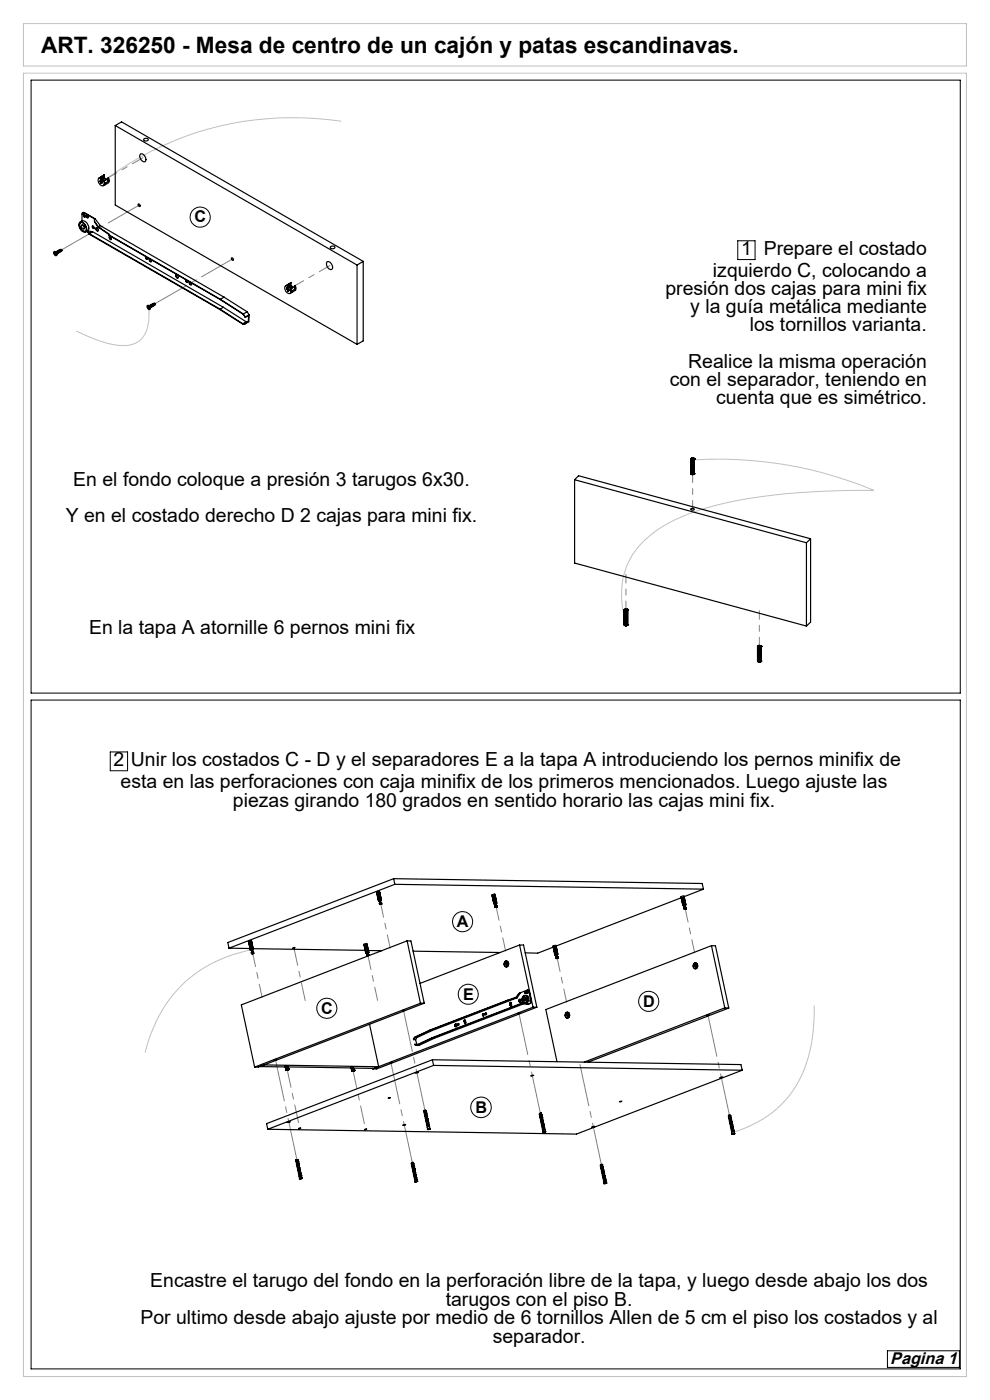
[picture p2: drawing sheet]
<svg xmlns="http://www.w3.org/2000/svg" width="210mm" height="297mm" viewBox="0 0 210 297" stroke-linecap="round" stroke-linejoin="round" font-family="sans-serif">
<path d="M5 15.5h200v276.5h-200zM5 5h200v9h-200zM72.4 25.7a66.7 66.7 0 0 0-49.9 12.3M31.5 64.8a10 10 0 0 1-1.1 6.7 5.5 5.5 0 0 1-5.6 1.7l-2.2-.4-2.4-.8-4.1-1.8M146.9 97.6a85.1 85.1 0 0 1 38.4 6.4 133.9 133.9 0 0 0-33.6 3.2 33.5 33.5 0 0 0-14.9 7.3 15.8 15.8 0 0 0-4.6 15l.7 3.2M53.7 201.4a27.5 27.5 0 0 0-20.6 15.4l-1.1 2.4-1.2 4.1M172.7 213.3a31.4 31.4 0 0 1-3.8 17 22.7 22.7 0 0 1-13.4 9.9" fill="none" stroke="#c0c0c0" stroke-width=".21"/>
<g fill="none" stroke="#000" stroke-width=".21">
<path d="M6.6 17h197.1v130h-197.1zM156.5 51.1h3.7v4h-3.7zM6.6 148.5h197.1v141.9h-197.1zM23.4 159.5h3.7v4h-3.7zM188.2 286.6h15.3v3.5h-15.3z"/>
<circle cx="42.5" cy="46.1" r="2.14"/>
<circle cx="98.1" cy="195.5" r="2.13"/>
<circle cx="69.3" cy="213.9" r="2.13"/>
<circle cx="99.3" cy="210.9" r="2.11"/>
<circle cx="137.6" cy="212.4" r="2.14"/>
<circle cx="102" cy="234.9" r="2.17"/>
</g>
<path d="M13.1 53l16.4-9.5M32.9 64.4l16.4-9.5" fill="none" stroke="#808080" stroke-width=".21" stroke-dasharray="15.2 1.3 1.3 1.3" stroke-dashoffset="7.7"/>
<path d="M22.5 37.9l7.8-4.4M62.2 60.8l7.8-4.5" fill="none" stroke="#808080" stroke-width=".21" stroke-dasharray="15.2 1.3 1.3 1.3" stroke-dashoffset="12.7"/>
<path d="M146.9 100.5v7.5M132.8 129.4v-7.5M161.1 137v-7.5" fill="none" stroke="#808080" stroke-width=".21" stroke-dasharray="15.2 1.3 1.3 1.3" stroke-dashoffset="13.4"/>
<path d="M55.6 211.6l-2-9.3M80.1 212.2l-2-9.3M82.8 201.1l-2-9.3M107.3 201.8l-2-9.4M120.2 212.6l-2-9.3M147.4 202.2l-2-9.4" fill="none" stroke="#808080" stroke-width=".21" stroke-dasharray="15.2 1.3 1.3 1.3" stroke-dashoffset="12.4"/>
<path d="M64.7 212.3l-2.4-11.2M60.9 226.9l2.4 11.2M74.9 227.2l2.4 11.2" fill="none" stroke="#808080" stroke-width=".21" stroke-dasharray="15.2 1.3 1.3 1.3" stroke-dashoffset="11.4"/>
<path d="M90.1 235.5l-4.5-21.2M114.6 236.2l-4.5-21.2M154.7 236.6l-4.5-21.2M63 246l-4.6-21.2M87.5 246.6l-4.6-21.2M127.6 247l-4.6-21.2" fill="none" stroke="#808080" stroke-width=".21" stroke-dasharray="15.2 1.3 1.3 1.3" stroke-dashoffset="6.3"/>
<g fill="none" stroke="#000" stroke-width=".25">
<path d="M20.9 37.8a.94 .94 0 0 1 1.2 1 .49 .49 0 0 1-.3 .6 .49 .49 0 0 1-.6-.2 1.35 1.35 0 0 1-.3-1.4zM21 37.8a.99 .99 0 0 1 1.2 1.1l.8-.5M21.2 38.5l.2 .1M21.2 37.7l.2-.2v.2M21.3 38.4h.1M21.3 38.4l.2 .2M21.3 38.4l-.1 .1M21.3 38.1l.3 .1M21.3 38.1h.1M21.4 38.4v-.1l.3 .5-.2-.1M21.4 38.6v.2M21.4 38.4h-.2v.1"/>
<path d="M21.4 37.8l.2 .5-.3-.2zM21.5 37.9l-.2 .2M21.5 38.3l-.1 .1M21.5 38.6v.2M21.5 38.8h.1M21.5 38.6h-.1M21.5 38.8h-.1M21.5 38.7v.2l-.1-.1M21.5 38.7h.2M21.6 37.4l-.3 .2M21.6 37.4h.1M21.6 37.4v.4"/>
<path d="M22 37.2l-.3 .3 .1 .4M22 37.8l.4 .2M22 37.2v.6M22.1 39.2l.4-.3-.6 .5M22.1 37.1l-.2 .1M22.1 37.1l-.1 .1M22.1 37.7l-.1 .1M22.1 37.7l.8 .5M22.1 37.1v.6M22.4 38v.2h-.4M22.4 38v.2M22.9 37.8l.1 .6"/>
<path d="M22.9 37.8l.1-.1 .1 .2v.7l-.8 .6M22.9 37.8v.5l.1 .1M24.4 26.6l1.4-.7 51.2 29.6M24.4 26.6l51.3 29.6M24.4 26.6v16.9l51.3 29.6M29.8 32.7a1.08 1.08 0 0 1 .9 1.6 1.13 1.13 0 0 1-.9-1.6zM30.6 29.4a.46 .46 0 0 1 .5-.1 .46 .46 0 0 1 .3 .5 .49 .49 0 0 1-.5 .1 .49 .49 0 0 1-.4-.4zM11.5 53.4a.5 .5 0 0 1 .5 .3 .5 .5 0 0 1-.1 .6 .65 .65 0 0 1-.4-.9zM11.5 53.7h.2M11.5 53.7l.2 .1M11.6 53.7h.1M11.6 53.7l.4 .2"/>
<path d="M11.6 53.7h-.1M11.7 53.7v-.2l.1 .6-.1-.1M11.7 53.8v.2M11.7 53.4l.4 .4M11.8 53.9l.2 .1zM11.8 53.7h-.1M11.8 53.8h-.1M11.8 54h-.1M11.9 53.4a.25 .25 0 0 1 .3 .1 .25 .25 0 0 1-.1 .3M12 53.4a.24 .24 0 0 1 .3 0 .24 .24 0 0 1 0 .3l-.2-.3M12 53.6l.1 .1M12.1 53.5l.1 .2"/>
<path d="M12.1 53.7h.1M12.1 53.8v.2M12.2 53.4l.2 .1M12.3 53.3l.2 .3a.23 .23 0 0 0 0-.3 .23 .23 0 0 0-.4 0M12.4 53.3l.2 .1M12.5 53.2l.2 .3a.23 .23 0 0 0-.1-.3 .23 .23 0 0 0-.3 0M12.6 53.2l.1 .1M12.7 53.1l.1 .3a.23 .23 0 0 0 0-.3 .23 .23 0 0 0-.3 0M12.8 53.1l.2 .1-.1 .1M12.8 53l.1 .2 .2 .1a.25 .25 0 0 0-.1-.3 .25 .25 0 0 0-.3 0M12.9 52.9l.2 .2M13.1 53.1v.1"/>
<path d="M17 47.1a1.39 1.39 0 0 1 1.2 2.1 1.39 1.39 0 0 1-1.2-2.1zM17 47.3a1.18 1.18 0 0 1 1.3 1.5 .59 .59 0 0 1-.6 .4 .59 .59 0 0 1-.5-.5 1.19 1.19 0 0 1-.2-1.4zM17 47.1a1.21 1.21 0 0 1 1.2 0 1.21 1.21 0 0 1 .6 1.1v.6l-.6 .4M17.1 47.2a1.27 1.27 0 0 0 1 1.9M17.3 47.8a.41 .41 0 0 1 .5 .2 .41 .41 0 0 1-.2 .6l-.3-.4zM17.4 47.8a.43 .43 0 0 1 .5 .2 .43 .43 0 0 1-.1 .5M17.5 45.1h.4M17.7 45.5v-.1a.34 .34 0 0 1 .3 .3 .34 .34 0 0 1-.1 .4l-.2-.3M17.7 45.5v.3M17.8 45.7l.2 .3M17.8 45.5h-.1M17.8 45.7l-.1 .1"/>
<path d="M17.8 45.5v.2M17.8 45.4v.1M17.9 45.2a.28 .28 0 0 0-.4-.1 .28 .28 0 0 0-.1 .3v1.5M17.9 45.2l2.1 1.2M17.9 45.1v.1M17.9 45.1l2.2 1.3M18.3 45.7a.27 .27 0 0 1 .4 .2 .27 .27 0 0 1-.2 .3zM18.4 45.7v.3l.3 .2M18.4 49.1h.1M18.5 49.1l.4 .6M18.5 49l1 .1M18.5 49v.1"/>
<path d="M18.5 49l.4 .5M18.9 49.5v.1M18.9 49.7l27.8 16 4.8 3.1 .5-.1M18.9 49.6v.1M18.9 49.6l27.8 16M19.5 49.1h.1M19.5 49.1l-.6 .4M19.6 47.9a.28 .28 0 0 1 .4 .2 .28 .28 0 0 1-.2 .4l-.2-.2zM19.6 49.1l27.8 16.1M19.6 49.1l-.7 .5M19.7 47.9l-.1 .3 .4 .3M20 46.4v.1"/>
<path d="M20 46.5h.1M20 46.9l.8 1.2M20 46.5v.6l.8 1.1 2.2 1.5M20.1 46.4h.1M20.1 46.4h-.1M20.2 46.4l-.2 .1M20.2 46.4l1.1 1.5M20.4 48.4a.35 .35 0 0 1 .4 .2 .35 .35 0 0 1-.2 .4l-.2-.2zM20.4 48.3a.49 .49 0 0 0 .4 .7M20.8 48.1l2.2 1.5M21.3 47.9l-.5 .2M21.3 47.9l26.2 15.1"/>
<path d="M23 49.6l.3 .3M23 49.6v.1M23 49.7l.3 .4M23.2 49.9v.5M23.2 49.9h.1M23.3 50.4l.3 .4M23.3 50.4h-.1M23.3 50v.4M23.3 49.9l23.4 13.6M23.3 50.1l23.4 13.5 4.9 3.1 .4 .6M23.3 49.9v.2M23.6 50.2l-.1 .7-.3-.5"/>
<path d="M29.4 43.2a.33 .33 0 0 1 .3 .2 .33 .33 0 0 1-.1 .4l-.2-.2zM31 54.5a.28 .28 0 0 0-.1 .4 .28 .28 0 0 0 .4 0l-.1-.3M31 54.5v.3l.3 .2M31.7 54.9a.37 .37 0 0 0 0 .5 .37 .37 0 0 0 .4 .1v-.4M31.7 54.9l.2 .6h.2M37.3 58.1v.5M37.4 58.6l.3 .4M37.4 58.6h-.1M37.4 58.2v.4M37.8 58.4l-.1 .6-.3-.2-.1-.2M39.7 59.5l.1 .4a.32 .32 0 0 1-.4-.2 .32 .32 0 0 1 0-.3l.4 .5M49.1 54.7a.28 .28 0 0 1 .4 .2 .28 .28 0 0 1-.2 .3l-.2-.1z"/>
<path d="M61.7 60l-.2 .1M61.7 60l-.1 .1M61.7 60v.6M69.3 55.6a.99 .99 0 0 1 1.3 1.3 .6 .6 0 0 1-.7 .3 .6 .6 0 0 1-.5-.6l-.1-.5zM70.2 52.3a.56 .56 0 0 1 .8 .3 .53 .53 0 0 1-.5 .2 .53 .53 0 0 1-.4-.4zM75.7 56.2v16.9M77 55.5l-1.3 .7M77 55.5v16.8l-1.3 .8M31.2 64.8a.49 .49 0 0 1 .6 .3 .49 .49 0 0 1-.1 .6 .76 .76 0 0 1-.5-.9zM31.3 65.2l.5 .1M31.3 65.2h.2M31.4 65.1h.1"/>
<path d="M31.4 65.1l-.1 .1M31.5 65.2v.2M31.5 64.8l.4 .4M31.6 65.1l-.1-.2v.5M31.6 65.3l.1-.1 .1 .2zM31.6 65.2h-.1M31.6 65.4h-.1M31.6 64.9l.4 .1v.2h-.1M31.8 64.8a.24 .24 0 0 1 .3 0 .24 .24 0 0 1 0 .4l-.2-.4M31.8 65l.1 .2M31.9 64.9h.1v.2M31.9 65.2h.1"/>
<path d="M31.9 65.2v.2M32 64.8h.2v.2M32.1 64.7l.2 .3a.24 .24 0 0 0 0-.3 .24 .24 0 0 0-.3 .1M32.2 64.7h.2l-.1 .2M32.3 64.6l.2 .3a.24 .24 0 0 0 0-.3 .24 .24 0 0 0-.4 .1M32.4 64.6h.2l-.1 .2M32.5 64.5l.2 .3a.24 .24 0 0 0-.1-.3 .24 .24 0 0 0-.3 .1M32.6 64.5l.2 .1-.1 .1M32.6 64.4l.1 .3 .2-.1a.23 .23 0 0 0-.1-.2 .23 .23 0 0 0-.3 0M32.7 64.4h.2v.2M40.6 60v.4a.38 .38 0 0 1-.4-.2 .38 .38 0 0 1 0-.4l.1 .5 .3 .1M46.7 65.6l4.8 3.1"/>
<path d="M46.7 63.5l4.9 3.1M47.4 65.2l4.8 3.1M47.4 65.2l-.7 .4M47.5 63l-.8 .5M47.5 63l4.9 3.1M51.6 66.6l.4 .6M52 68.6v.1M52 68.6l-.5 .1M52 67.2v.1M52 67.3l.7-.3v1.2M52.2 68.3l-.7 .4M52.4 66.1l-.8 .5"/>
<path d="M52.4 66.1l.4 .7M52.7 68.2l-.5 .1M52.7 68.2l-.7 .4M52.8 66.8l-.8 .4M52.8 66.8v1.5l-.8 .4M60.5 60.7a.9 .9 0 0 1 1.2 1 .47 .47 0 0 1-.3 .6 .47 .47 0 0 1-.6-.3 1.16 1.16 0 0 1-.3-1.3zM60.6 60.6a.99 .99 0 0 1 1.2 1.2l.9-.5M60.8 60.5l.2-.1v.2M60.8 61.4l.2 .1M60.9 61.3h.1M60.9 61.3l.2 .1M60.9 61.3l-.1 .1"/>
<path d="M61 60.9l.2 .2M61 60.9l-.1 .1M61 61.3v-.2l.3 .6-.2-.1M61 61.5v.2M61 61.3l-.2-.1v.2M61.1 60.7l-.2 .3M61.1 60.7l.1 .4-.3-.1M61.1 60.7l-.1 .2M61.1 61.2l-.1 .1M61.1 61.4v.2M61.1 61.6v.1M61.1 61.6l-.1 .1"/>
<path d="M61.1 61.4l-.1 .1M61.1 61.6v.2l-.1-.1M61.1 61.6h.2M61.2 60.3l-.2 .1M61.2 60.3h.1M61.2 60.3v.4M61.6 60.1l-.2 .1-.1 .6M61.6 61.1h.1M61.6 60.7l.4 .2M61.6 60.1v.6M61.7 62.1l.2-.1 .2-.3-.6 .6M61.7 60.6l-.1 .1"/>
<path d="M61.7 60.6l.8 .4M62 60.9l.1 .2h-.5M62 60.9v.2M62.5 60.7l.2 .6M62.5 60.7l.1-.1 .2 .9-.9 .6M62.5 60.7v.5l.2 .1M146.5 97.4h.1M146.5 97.3v.1M146.5 97.3h.1M146.5 97.3l.1 3.2M146.6 97.4h.1M146.6 97.3h.1"/>
<path d="M146.6 97.5h.1M146.6 97.4v.1M146.6 97.3v3.3M146.6 97.5h.6M146.6 97.5l.1 3.1M146.7 97.2a.24 .24 0 0 1 .3-.1 .24 .24 0 0 1 .1 .3 .24 .24 0 0 1-.3 .1 .24 .24 0 0 1-.1-.3zM146.7 97.5h.1M146.7 97.2l-.1 .1M146.7 97.3h-.1M146.7 97.5v3.1M146.7 97.5h-.1M146.7 97.2h.1"/>
<path d="M146.8 97.5v3.1M146.8 97.5h.1M146.9 97.5v3.1M146.9 97.5h.1M146.9 97.5l-.1 .1M146.9 97.5l.1 .1M147 97.5v3.1M147 97.5l-.1 3.1M147 97.5h.1M147.1 97.2h.1M147.1 97.5h.1M147.1 97.2l.1 .1"/>
<path d="M147.1 97.5v3.1M147.2 97.5h-.1M147.2 97.3h.1M147.2 97.5l-.1 3.1M147.2 97.5h.1M147.2 97.4h.1M147.2 97.4v3.2M147.2 97.3v.1M147.2 97.3v3.3M147.3 97.4h-.1M121.9 101.8v17.6l49.2 13.4M121.9 101.8l49.2 13.3"/>
<path d="M121.9 101.8l.8-.9 49.2 13.4M146.5 100.5h.1M146.6 100.6h.1M146.6 107.9a.35 .35 0 0 1 .4-.1 .35 .35 0 0 1 .2 .3 .32 .32 0 0 1-.4 .2 .32 .32 0 0 1-.2-.4zM146.7 100.6h.1M146.7 100.6h.4M146.8 100.6h.1M146.9 100.6h.1M147 100.6h.1M147.1 100.6h.1M147.2 100.6h.1M147.2 100.6h-.1"/>
<path d="M147.3 100.5h.1M171.1 115.1v17.7M171.9 114.3v17.7l-.8 .8M171.9 114.3l-.8 .8M132.4 129.4v.1M132.4 129.4h.1M132.4 132.6h.1M132.4 129.5h.1M132.4 129.3l.1 3.3M132.4 129.5v3M132.5 129.5h.1M132.5 129.3l-.1 .1"/>
<path d="M132.5 129.3h.1M132.5 132.6h.1M132.5 129.5l.1 .1M132.5 129.5v3.1M132.5 129.3a.24 .24 0 0 1 .3-.1 .24 .24 0 0 1 .1 .3h-.3zM132.5 129.5v3.2M132.5 132.7h.1M132.5 129.6l.1 3.1M132.6 132.7h.1M132.6 129.6h.1M132.6 129.6v3.1M132.6 129.6h.3"/>
<path d="M132.7 129.6v3.1M132.7 129.6h.1M132.7 132.7h.1M132.8 129.6v3.1M132.8 129.6h.1M132.8 132.7h.1M132.9 129.6h.1M132.9 132.7h.1M132.9 129.6v3.1h-.3M132.9 129.3h.1M132.9 132.7h-.3M132.9 129.6v3.1"/>
<path d="M133 129.6h.1M133 132.7h.1M133 129.3l.1 .1zM133 129.5h.1M133 129.3h.1M133 129.5v3.2M133 129.5v.1M133.1 129.4h.1M133.1 129.5h.1M133.1 129.3l-.1 3.3 .1-3.1M133.1 129.5l-.2 .1M133.1 132.5h.1"/>
<path d="M133.1 129.4v3.2M160.7 137.1h.1M160.7 137.2h.1M160.7 137.1v.1M160.7 137.1l.1 3.2M160.8 137.2h.1M160.8 137l-.1 .1M160.8 137a.24 .24 0 0 1 .3-.1 .24 .24 0 0 1 .1 .3h-.3zM160.8 137.2v.1M160.8 137h.1M160.8 137l-.1 3.3M160.8 137.2v3.1"/>
<path d="M160.8 137.3h.1M160.9 136.9h.1M160.9 137.3h.1M160.9 137.3v3.1M160.9 137.3h.3M161 137.3v3.1M161 137.3h.1M161.1 137.3h.1M161.1 137.3v3.1M161.2 137.3h.1M161.2 137.3h-.1M161.2 137.3v3.1"/>
<path d="M161.2 136.9h.1M161.3 137.3h.1M161.3 137.2h.1M161.3 137h.1M161.3 137.2l-.1 3.2M161.3 137.2v.1M161.3 137v3.3M161.3 137.2v3.2M161.4 137.1h.1M161.4 137.2h.1M161.4 137.2l-.2 .1M161.4 137v.1"/>
<path d="M161.4 137.2h-.1M161.4 137.1v3.2M160.7 140.2h.1M160.7 140.3h.1M160.8 140.3h.1M160.8 140.3v.1M160.8 140.3l.1 .1M160.8 140.4h.1M160.9 140.4h.1M160.9 140.4h.3M161 140.4h.1M161.1 140.4h.1"/>
<path d="M161.2 140.4h.1M161.3 140.4h.1M161.3 140.4h-.4M161.3 140.3h.1M161.4 140.2h.1M52.8 200h.1M52.8 200l.3 1.3M53 199.9l-.2 .1M53 199.9l.3 1.3-.2 .1-.3-1.3M53.2 199.8h.1M53.2 199.8l.3 1.4h.2M53.3 199.8l.3 1.4"/>
<path d="M79.9 189.5h.1M80 189.5l.3 1.3M80.2 189.4l-.3 .1M80.2 189.4l.3 1.3-.2 .1-.4-1.3M80.2 189.4l-.2 .1M80.3 191.1h.1M80.3 189.4h.2M80.3 189.4l.3 1.3h.3M80.4 189.4h.1M80.5 191.1h.2l.1 .3M80.5 191.6v.2M80.5 191.1v.4"/>
<path d="M80.5 189.4l.3 1.3M80.5 191.8h.3M80.5 191.5v.1M80.6 191.5h.3M80.6 191.8h.3zM80.7 191.8h.1M80.7 191.8h-.1h.3M80.8 191.8h.1M80.8 191.8h.1h-.2M80.9 190.9l-.1 .2h-.4M80.9 190.9l-.4-1.8h-.5l-.1 .1 .4 1.9M80.9 190.9l-.6 .2"/>
<path d="M80.9 191.5l-.4 .1M80.9 191.5l.1 .2M81 191.7l-.2 .1M81 191.7l-.5 .1M83.5 186.4l65.4 1 .3 1.2M83.5 186.4l.2 1.2M83.5 186.4l-35.2 13.6 .3 1.2M83.7 187.6l65.5 1M83.7 187.6l-35.1 13.6M86.4 199.6l-35.2 13.6 2.8 13.2M86.4 199.6l2.8 13.2M86.4 199.6h.8l2.8 13.2"/>
<path d="M104.4 190.1h.1M104.5 190.1l.3 1.3M104.7 190l-.3 .1M104.7 190l.3 1.4-.3 .1-.3-1.4M104.7 190l-.2 .1M104.7 191.7l.3 .1M104.8 190h.2M104.8 190l.3 1.3h.2M105 191.7h.2l.1 .3M105 192.3v.1M105 191.7l.1 .4M105 192.4l.3 .1"/>
<path d="M105 190l.3 1.3M105.1 192.5l.3-.1zM105.2 192.5h.1M105.2 192.4h.1M105.2 192.4l-.1 .1 .2-.1M105.3 192.4h.1M105.3 192.4l-.1 .1M105.4 191.6l-.2 .1h.1h-.5l.2 .1M105.4 191.6l-.4-1.9h-.4l-.2 .2 .3 1.8M105.4 191.6l-.7 .1M105.4 192.2l-.3-.1-.1 .2M105.4 192.3l-.4 .1"/>
<path d="M105.4 192.3h.1M105.4 192.3l-.1 .2M105.4 192.2l-.4 .1M105.4 192.2v.1M144.5 190.5l-26.5 10.2M144.5 190.5l.3-.1 .3 1.4-.3 .1zM144.5 190.5h.1M144.6 190.5l.3 1.3M144.8 190.4l-.2 .1M144.9 192.1l.2 .1M144.9 190.4h.2M144.9 190.4l.3 1.3h.3l-.4-1.3"/>
<path d="M145 192.6l.1 .2M145.1 192.1l.2-.1 .1 .4M145.1 192.1v.4M145.1 190.4l.2 1.3M145.1 190.4h.1M145.1 192.5l-.1 .1M145.2 192.5h.3M145.2 192.8h.3zM145.2 192.8h.1M145.3 192.8h.2M145.3 192.8h.1M145.4 192.8h.1"/>
<path d="M145.4 192.8h-.1M145.5 191.9l-.2 .2 .1-.1-.4 .1 .1 .1M145.5 191.9l-.4-1.8h-.4l-.3 .1 .5 1.9M145.5 191.9l-.6 .2M145.5 192.5l-.5 .1M145.5 192.5l.1 .2M145.6 192.7l-.3 .2-.2-.1M145.6 192.7l-.5 .1M149.2 188.6l-4.1 1.6M48.6 201.2h4.4M53.3 202.1v.1M53.4 202l-.1 .1"/>
<path d="M53.4 202h.4M53.4 202.3l.4-.1zM53.5 202.3l.2-.1-.1 .1M53.5 202.3h.1M53.6 202.3h.1M53.6 202.3h-.1M53.6 201.9v-.4h-.3l.1 .5M53.6 202.2v.1M53.7 202.3h.1M53.7 202.2l-.2 .1M53.7 201.4l-.1 .2 .1-.1h-.6M53.7 201.4l-.4-1.8h-.3l-.3 .1 .4 1.8"/>
<path d="M53.7 201.4l-.6 .1M53.7 201.3l23.8 .3M53.8 202.1l-.2 .2-.3-.1M53.8 202.1l-.5 .1M53.8 202l-.5 .1M53.8 202v.1M62.1 201.1l.5-.1zM77.3 200.6l.2-.1 .3 1.4h-.3M77.3 200.6l.3 1.3M77.5 200.5l-.2 .1M77.7 200.4h.2M77.7 200.4l.3 1.4h.2l-.3-1.4"/>
<path d="M77.7 200.5h.1M77.8 202.7v.2M77.8 202.9h.1M77.8 200.5l.3 1.3M77.9 200.4l-.1 .1M78.1 202.5l.2 .1M78.1 202.5l-.3 .2M78.1 202.5l-.2-.4-.1 .1 .1 .4M78.1 201.6l2.9 .1M78.2 202l-.1 .2v-.1l-.5 .1M78.2 202.7l-.4 .2M78.2 202l-.4-1.8h-.5l-.1 .1 .4 1.9"/>
<path d="M78.2 202l-.6 .2M78.3 202.6l-.5 .1M78.3 202.6v.1M78.4 217.3l1.9 9M85.4 214.3h.4zM87.6 201.8l18.5 .3M89.2 212.8h.8M89.2 212.8l-35.2 13.6M90 212.8l-35.2 13.6h-.8M91.2 218.6h.5M91.2 218.6l-3.3 1.5M91.7 218.6l-3.3 1.5"/>
<path d="M96.5 217.6h.1M96.6 217.6h.1M96.7 217.6h-.1M96.7 217.6l.1 .1M96.7 217.5l-.2 .1M96.7 217.5h.1M96.7 217.5l-.1 .1M96.7 217.5v-.2v.2M96.8 217.4v.3M96.8 217.4l-.1 .1M97.3 217.1v.4M98.4 216.6a.17 .17 0 0 1 .1-.2 .17 .17 0 0 1 .2 .1l.1 .6-.1 .1-.2-.2"/>
<path d="M98.4 216.6l.1 .4M98.4 216.6h.1M98.5 216.6l.1 .4M98.5 217h.1M98.6 217l.1 .2M98.6 216.4l-.1 .2M102.6 215a.26 .26 0 0 0-.2 .3 .26 .26 0 0 0 .2 .2M103.1 214.9l-.2 .1 .2 .3M107.1 204a.58 .58 0 0 1 .8 .3 .58 .58 0 0 1-.4 .8 .61 .61 0 0 1-.6-.4 .61 .61 0 0 1 .2-.7zM107.1 204a.59 .59 0 0 1 .8 .4 .59 .59 0 0 1-.4 .7 .65 .65 0 0 1-.6-.4 .65 .65 0 0 1 .2-.7zM107.2 204.5v.1h.2M107.2 204.5h.1"/>
<path d="M107.3 212.3v.1M107.3 212.3l-16.1 6.2-3.3 1.6-.2 .5M107.3 203.9l.2 .2-.3 .1zM107.3 204.5v.1M107.3 212.4l-16.1 6.2M107.3 204v.2M107.4 204.5h-.2M107.4 204.5h.1M107.4 204.3v.2M107.4 204.6l.1 .1M107.4 204.5h-.1M107.5 204.4l-.1-.1v.2"/>
<path d="M107.6 204.4l-.2 .3v-.1M107.6 204.4h-.1M107.7 212.2v.1M107.7 212.3l-.4 .1M107.7 212.2l-.4 .1M108.1 212.9a.17 .17 0 0 1 .1-.2 .17 .17 0 0 1 .2 .1l.1 .6-.1 .1-.2-.2M108.1 212.9l.1 .4M108.1 212.9h.1M108.2 212.9l.1 .4M108.2 213.3h.1M108.3 213.3l.1 .2M108.3 212.7l-.1 .2"/>
<path d="M109.5 211.6l.2 .1M109.5 211.6l-1.8 .7M109.7 211.7l-18 6.9M109.8 215l.5-.1zM110 210.9l-.5 .7-1.8 .6M110 210.9h.1M110 210.9l-.5 .7M110.1 212.3h.1M110.1 212.3l.3-.1-.1 .1M110.2 212.4h.1M110.2 212.3v.1M110.2 212.1l.2 .1"/>
<path d="M110.2 212.1l.1 .2M110.2 212.1h.1M110.2 200.5l2.9 13.2M110.2 200.5h.9l2.8 13.2M110.2 200.5l-21.1 8.1M110.2 210.6h.1M110.2 210.6l-.2 .3M110.2 210.6l.1 .1M110.2 212.3l.1 .2v-.2M110.2 212.3h.1M110.3 210.6h.1M110.3 210.6v.1"/>
<path d="M110.3 212.3h-.1M110.3 210.7l-.6 1M110.3 210.7l-.3 .2M110.7 212.9l1.2 .1M110.7 212.8h.1M110.7 212.8v.1M110.7 212.9h.1M110.7 212.9l-19.1 7.4M110.7 212.8l-19.1 7.4-3.2 1.5-.4-.2M110.7 211.9v.3l.1 .1-.1-.4M110.7 212.8l1.2 .1M111 211.3a.72 .72 0 0 1 .9 .3 .72 .72 0 0 1-.2 .9 .67 .67 0 0 1-.9-.1 .67 .67 0 0 1 0-.8z"/>
<path d="M111.1 211.3a.64 .64 0 0 1 .8 .6 .64 .64 0 0 1-.8 .7 .82 .82 0 0 1 0-1.3zM111.1 212.9l-19 7.4M111.3 210.6l.2 .1M111.4 211.2a.78 .78 0 0 1 .8 .8 .78 .78 0 0 1-.9 .7M111.4 211.2a.75 .75 0 0 0-.5 .7 .75 .75 0 0 0 .5 .8M111.4 211.7a.29 .29 0 0 1 .2 .3 .29 .29 0 0 1-.3 .2M111.5 210.4l-.2 .2M111.8 210.5l.1-.2 .1 .2-.1 .2-.1-.1M111.8 210.5v.1M111.8 210.5h.1M111.8 210.6h.1M111.8 210.6l.1 .1"/>
<path d="M111.9 210.3l-.1 .2M111.9 212.9l.1 .1M111.9 212.9h.1M111.9 213h.1M111.9 210h.1M112 210l.3 .3M112 213h.1M112.2 210.3l-.1-.2-.3-.1-1.5 .6M112.2 210.3l.4 2M112.2 210.3h.1M112.3 210.3l.4 2M112.4 212.9l-.4 .1"/>
<path d="M112.4 212.9h.1M112.5 212.9l-.5 .1M112.5 212.3v.2M112.5 212.3h.1M112.6 212.3l-.1 .2M112.6 212.4l-.2 .5M112.6 212.4l.1 .1-.2 .4M112.6 212.4l-.1 .1M112.6 212.3h-.1M112.6 212.3h.1M112.7 212.3h-.1M113.1 213.7h.8"/>
<path d="M113.1 213.7l-34 13.1M113.9 213.7l-34 13.1h-.8M117.3 200.9l-3.2 1.3-2.7-.1M117.4 201l.3 1.3M117.6 200.9l-.2 .1M117.6 200.9l.3 1.3-.2 .1M117.7 202.6h.2M117.8 200.8h.2l.3 1.4h-.2zM117.8 200.9h.1M117.9 203.1v.2M117.9 203.3h.3M117.9 202.6v.5"/>
<path d="M117.9 202.6l.2-.1 .1 .4M117.9 200.9l.3 1.3M118 202.9l.4 .1M118 203.3l.3-.1zM118 200.8l-.1 .1M118.1 203.3h.1M118.1 203.3h.2M118.1 203.3h-.1h.3M118.2 203.3h-.1M118.2 203.3h.1M118.3 203.2l-.1 .1M118.3 203.3h.1"/>
<path d="M118.3 202.4l-.2 .2 .2-.1-.4 .1M118.3 202.4l-.4-1.8h-.3l-.3 .1 .4 1.9M118.3 202.4l-.6 .2M118.4 203l-.5 .1M118.4 203v.2M118.4 203.2l-.2 .1M118.4 203.2l-.5 .1M120 214.9a.52 .52 0 0 1 .7 0 .52 .52 0 0 1 .1 .7 .49 .49 0 0 1-.7 .3 .49 .49 0 0 1-.2-.7zM120.2 215.4h.1M120.2 214.8l.2 .2-.2 .1zM120.2 215.4l.1 .1M120.3 215.2v.1"/>
<path d="M120.3 215.2l.1 .1M120.3 214.8l-.1 .2M120.3 215.3l-.1 .1M120.3 215.3h.1M120.3 215.4l.1 .2M120.3 215.4h.1M120.4 215.3h.1M120.4 215.5v.1M120.5 215.2l-.1 .4M120.5 215.2l-.1 .1M147.2 204.4a.55 .55 0 0 1 .8 .5 .55 .55 0 0 1-.7 .5 .71 .71 0 0 1-.1-1zM147.3 204.9l.2 .1"/>
<path d="M147.3 204.9h.1M147.4 204.3l.1 .2-.1 .1zM147.4 204.9v.1M147.4 204.7l.1 .2M147.4 204.7h.1M147.4 204.4v.2M147.5 204.9h-.2M147.5 204.9h.1M147.5 205l.1 .1M147.5 204.9h-.1M147.7 204.8h-.2l.2-.1-.1 .4M149.9 215.4l.5-.1z"/>
<path d="M150.9 200.6l-35.1 13.6 2.3 11M150.9 200.6l2.8 13.2M150.9 200.6l.9 .1 2.8 13.2M153.7 213.8l-29.8 11.5M153.7 213.8l.9 .1M154.6 213.9l-29.8 11.4M58.2 224.9l.5-.1zM60.5 226.2l.5-.1 .1 .8M60.5 226.2l.2 .8M60.5 226.2l.2 .7M60.6 226.2l.1 .7M60.6 226.2l.2 .7"/>
<path d="M60.6 226.1l.2 .8M60.7 227h.1M60.7 226.9h.1M60.7 226.9v.1M60.7 226.1l.2 .8M60.7 227l.4-.1zM60.8 226.9h.1M60.8 226.1l.2 .8M60.8 226.9h-.1M60.9 226.9h.1M60.9 226.1l.1 .8M60.9 226.9l-.2-.8 .2 .8"/>
<path d="M60.9 226.1l.2 .8M61 226.9h.1M61 238.1l.6-.2zM61 226.3l13.5 .3M61.1 226.9h.1M61.1 226.9l-.1-.8 .1 .8M63.3 239.4l.5-.1zM74.5 226.4l.1 .8M74.5 226.4l.2 .8M74.6 226.3l.2 .8M74.6 226.4l.2 .7M74.6 227.2h.1"/>
<path d="M74.7 227.2h-.1M74.7 227.2h.1M74.7 227.2h.4zM74.7 226.3l.2 .8M74.8 227.1h.1M74.8 227.1l-.1 .1M74.8 226.3l.1 .8M74.8 227.1l-.2-.7 .1 .8M74.8 227.1l-.2 .1M74.8 226.3l.2 .8M74.8 227.1l-.2-.8 .3 .8M74.9 227.1h.1"/>
<path d="M74.9 226.3l.1 .8M74.9 226.3l.2 .8M75 227.1h.1M75 226.3l-.5 .1 .1 .8M75.1 227.1h.1M77.3 239.6l.5-.1zM79.1 226.6v.2M80.3 226.3l-24.2-.4-1 .4h5.4M80.3 226.3l-.9 .4-4.4-.1M82.3 232.9h.5zM82.7 225.5l.4-.1zM85.4 238.7l.6-.1z"/>
<path d="M87.7 220.6h.5M87.9 220.1l-.2 .5M87.9 220.1h.5M88 221.5l.4 .3M88 221.5h.4M88.1 227.6l.6-.1zM88.2 220.6l.2 .9M88.4 221.5l.1 .1M88.4 220.1l-.2 .5M89.9 235.7h.1M90 235.6l-.1 .1M90 236l.1 .1"/>
<path d="M90.1 236.3l.1 .2 .3-.2M90.2 236.6v.2M90.2 236.9l.1 .2M90.3 235.7h.2h-.2M90.3 237.2l.1 .2 .2-.2M90.3 235.7l-.3 .1M90.3 235.7l-.3 .3M90.3 235.7v-.2h-.3v.3M90.3 235.7l.1 .3M90.4 236h.1h-.1M90.4 236l-.3 .1M90.4 236l-.3 .3"/>
<path d="M90.4 237.6v.1M90.4 236l.1 .3M90.4 235.7l-.5 .2 .1 .1M90.5 236.3h.1M90.5 237.9v.2l.3-.2M90.5 236.4l-.3 .2M90.5 236.4v.2M90.5 236l-.4 .1-.1 .2h.1M90.5 236.6h.1M90.5 236.6l-.3 .2M90.5 236.7l-.3 .2M90.5 236.7l.1 .2"/>
<path d="M90.6 236.3l-.1 .1M90.6 236.3l-.5 .2-.1 .1h.2M90.6 236.9h.1M90.6 237l.2 .3M90.6 236.9l-.3 .2M90.6 236.6l-.1 .1M90.6 236.6l-.4 .2-.1 .1 .1 .1M90.7 237.3l.1 .3M90.7 236.9l-.4 .3M90.7 237.6l-.2 .1M90.7 239.6l.6-.1zM90.7 237l-.4 .1-.1 .1 .1 .1"/>
<path d="M90.7 239.5v.1M90.7 239l-.1 .1M90.7 237.7l-.2 .2M90.7 237.7l.1 .2M90.8 237.3l-.4 .3M90.8 237.9h.1M90.8 237.3l-.5 .1-.1 .2h.2M90.8 238l-.3 .2 .1 .2 .2-.2M90.8 238v.2M90.8 237.6l-.1 .1M90.8 238.2h.2M90.8 237.6l-.4 .1-.1 .2h.2"/>
<path d="M90.9 238.3l-.3 .2v.2l.3-.2M90.9 238.3v.2M90.9 239.6h.1M90.9 237.9l-.1 .1M90.9 238.5h.2M90.9 237.9l-.5 .2 .1 .2M90.9 238.6l-.2 .2v.2M90.9 238.9h.1M90.9 238.6l.1 .3M90.9 238.9h.2M91 238.2l-.1 .1M91 238.8l.1 .1"/>
<path d="M91 238.2l-.5 .2 .1 .2M91 238.9l-.3 .1M91 239.5v.1M91 239h.1M91 238.9v.1M91 239.6l.1-.1-.2 .1M91 239.6h-.1M91.1 238.5l-.2 .1M91.1 238.5l-.6 .3 .2 .1M91.1 238.9h.1M91.1 238.9h-.1M91.2 239.4l-.5 .1"/>
<path d="M91.2 239.4l-.1-.4h-.2l-.3 .1 .1 .4M91.2 239.4l.1 .1M91.6 220.3l-3.2 1.5M91.6 220.3h.5M91.7 224.8l.3 1.2M91.7 224.8l-35.1 13.6 .2 1.2M91.7 224.8l65.5 1 .2 1.2M92 226l-35.2 13.6M92 226l65.4 1M92.1 220.3l-3.2 1.5h-.5M112.6 228.2l.6-.1zM114.7 236.1l-.2 .2"/>
<path d="M114.7 236.1l-.3 .2M114.7 236.1h.1M114.8 236.2l-.3 .2v.2M114.8 236.2v.2M114.8 236.4l.2 .1h-.2M114.8 236.4l-.3 .2M114.8 236.5l-.3 .2 .1 .2 .3-.2M114.8 236.1l-.4 .3 .1 .1M114.8 236.5l.1 .2M114.8 236.1v.1M114.9 236.7l.1 .1M114.9 236.9l-.3 .1 .1 .2"/>
<path d="M114.9 236.8l.1 .3M114.9 236.5l-.4 .1v.2M115 237.1h.1l-.1 .1M115 237.1l-.3 .1M115 237.2l-.3 .1v.3M115 237.2v.2M115 236.8l-.4 .1v.2M115 236.8l-.1 .1M115 237.5l.1-.1-.4 .2 .1 .2M115 237.4h.2M115 237.4l-.2 .2M115 237.5l-.2 .2v.2l.3-.2"/>
<path d="M115 237.5l.1 .2M115.1 237.1l-.4 .1v.2M115.1 237.7h.1M115.1 237.8l-.3 .2 .1 .2M115.1 239.7l.1 .5M115.1 237.8l.1 .2M115.2 238l.1 .1M115.2 238l-.3 .2M115.2 238.1l.1 .3-.3 .1M115.2 239.6h.1M115.2 238.1l-.3 .2v.2M115.2 239.6l-.1 .1"/>
<path d="M115.2 237.7l-.1 .1M115.2 237.7l-.5 .3 .1 .1M115.3 238.3l.1 .1M115.3 238.4l.1 .3M115.3 238.4l-.3 .3v.1l.3-.1M115.3 238.1h-.1M115.3 238.1l-.5 .2 .1 .1M115.3 238.8l-.3 .1 .1 .2 .4-.1M115.3 238.8l.1 .2M115.4 238.4h-.1M115.4 238.4l-.6 .2 .2 .1M115.4 239.1l-.3 .2v.2l.3-.2"/>
<path d="M115.4 239.1v.2M115.4 238.7l-.1 .1M115.4 239.3h.2M115.4 238.7l-.5 .2 .1 .1M115.5 239.4l-.3 .2M115.5 239.4v.2M115.5 239l-.1 .1M115.5 239l-.5 .3 .1 .1M115.5 239.6h-.3M115.5 239.6h.1M115.6 239.3l-.1 .1M115.6 239.3l-.6 .3 .2 .1"/>
<path d="M115.6 239.6l-.5 .1M115.6 239.6l.1 .5M125.5 239.1l.7-.1zM131.4 233.7l.5-.1zM152.7 228.6l.6-.1zM154.6 236.6l.3-.1v.2l-.3 .1M154.6 236.6v.3M154.6 236.6v.1M154.9 236.7l.1 .3-.3 .1M154.9 236.6l.1 .1M154.9 236.7l-.3 .2 .1 .3M155 237h.1"/>
<path d="M155 237.1l.2 .2M155 237.1l-.3 .2 .1 .2 .2-.2M155 236.7h-.1M155 236.7l-.5 .2 .1 .1M155 237.4l.2 .2M155 237.4l-.2 .2v.2l.3-.2M155.1 237l-.1 .1M155.1 237l-.5 .3h.1M155.1 237.7a.22 .22 0 0 0-.2 .1 .22 .22 0 0 0 0 .3l.3-.2M155.1 237.7l.1 .2M155.2 237.3l-.2 .1M155.2 237.9h.1"/>
<path d="M155.2 237.3l-.6 .3 .2 .1M155.2 238l-.3 .2v.2l.3-.1M155.2 238v.3M155.2 237.6l-.1 .1M155.2 238.3h.2M155.2 237.6l-.5 .3 .1 .1M155.3 238.3l-.3 .2v.3l.3-.2M155.3 238.3v.3M155.3 237.9l-.1 .1M155.3 238.6h.1M155.3 237.9l-.5 .3 .1 .1M155.3 238.7l-.2 .1v.3l.3-.2"/>
<path d="M155.3 238.7l.1 .2M155.4 238.3h-.1M155.4 238.9h.1M155.4 238.3l-.6 .2 .2 .1M155.4 239l-.2 .1v.3l.2-.2M155.4 239v.2M155.4 238.6l-.1 .1M155.4 239.2h.2l-.4 .2v.3l.3-.2M155.4 238.6l-.5 .2 .1 .1M155.5 239.3v.2M155.5 238.9l-.1 .1M155.5 239.5l.1 .1"/>
<path d="M155.5 239.6l-.3 .3 .1 .1M155.5 238.9l-.5 .2 .1 .2M155.5 239.6l.1 .3M155.5 239.9h.1M155.5 239.9l.1 .1M155.6 239.9h.1M155.6 240h.1M155.6 239.3l-.6 .2 .2 .1M155.6 239.9h-.1M155.6 240h-.3M155.6 239.9v.1M155.6 239.6h-.1"/>
<path d="M155.6 239.6a.32 .32 0 0 0-.4 .3h.1M155.7 239.9l-.1 .1M157.4 227l-35.1 13.6-65.5-1M62.8 246.1v.1M63.1 246.1l-.2 .2M63.1 246.1h.2M63.1 246.2l-.2 .2v.2M63.1 246.1v-.1h-.3v.3M63.1 246.2l.1 .2M63.2 246.4h.2l-.2 .1M63.2 246.4l-.3 .2M63.2 246.5l-.3 .2 .1 .2"/>
<path d="M63.2 246.5l.1 .3M63.3 246.1l-.5 .3 .1 .1M63.3 246.8h.1h-.1M63.3 246.1l-.2 .1M63.3 246.8l-.3 .1M63.3 246.8l-.3 .2v.3M63.3 246.8l.1 .3M63.3 246.4l-.4 .2v.2M63.4 247.1h.1M63.4 247.1l-.3 .1M63.4 247.2l-.3 .1v.3M63.4 247.2v.2"/>
<path d="M63.4 246.8l-.5 .2 .1 .1M63.4 247.4h.1M63.4 247.4l-.3 .1M63.4 247.5l-.2 .1v.3M63.4 247.5l.1 .2M63.5 247.1l-.6 .3h.2M63.5 249.6v.4M63.5 247.1l-.1 .1M63.5 247.7h.1M63.5 247.7l-.3 .2M63.5 247.8l-.3 .2 .1 .2 .3-.2M63.5 250.1l.6-.2z"/>
<path d="M63.5 247.8l.1 .2M63.5 247.4l-.1 .1M63.5 247.4l-.5 .3 .1 .1M63.5 249.5v.1M63.6 248h.1M63.6 248.1l.1 .3M63.6 248.1l-.3 .1v.3M63.6 247.7l-.1 .1M63.6 248.4l-.2 .1M63.6 247.7l-.4 .2-.1 .1 .1 .1M63.6 248.5l-.2 .1v.2M63.6 248.4l.1 .3"/>
<path d="M63.7 248l-.1 .1M63.7 248.7l-.3 .1M63.7 248l-.4 .2-.2 .2h.2M63.7 248.7h.1M63.7 248.8l-.2 .1v.3l.2-.2M63.7 248.7v.3M63.7 248.4l-.1 .1M63.7 249h.2M63.7 248.4l-.4 .1-.1 .2h.2M63.8 249.1l-.3 .1v.3M63.8 249.1v.2M63.8 250h.2h-.1"/>
<path d="M63.8 250h-.1h.2M63.8 249.3h.1M63.8 249.3v.1M63.8 248.7l-.1 .1M63.8 249.3h.2M63.8 248.7l-.4 .1-.1 .2h.1M63.8 249.4l-.3 .1M63.8 249.4h.1M63.8 250h.1M63.9 249.4h.1M63.9 249.4l.1 .1M63.9 249l-.1 .1"/>
<path d="M63.9 249l-.5 .2 .1 .1M63.9 249.3h.1M63.9 249.3l-.1 .1M64 249.3l-.1 .1M64 249.5l-.5 .1M64 249.5v.4M64 249.9l-.5 .2M64 249.9h.1M87.6 246.6l-.3 .1 .4-.1M87.6 246.7l.1 .2M87.7 246.9l-.3 .2M87.7 246.9h.1"/>
<path d="M87.7 246.6l-.3 .2-.1 .3M87.7 246.6l-.5 .2 .1 .1M87.7 247l-.3 .2v.2M87.7 247v.2M87.7 247.2h.2M87.7 247.2l-.2 .2M87.8 247.3v.2M87.8 246.9l-.1 .1M87.8 247.5h.1M87.8 247.6l-.3 .2 .1 .2M87.8 246.9l-.5 .2v.1l.1 .1M87.8 247.6l.1 .3"/>
<path d="M87.9 247.2l-.4 .3v.2l.3-.2M87.9 247.9h.1h-.1M87.9 247.9l-.3 .1M87.9 247.9l-.3 .2v.3M87.9 247.2l-.5 .2-.1 .1 .2 .1M87.9 247.9v.3M87.9 247.5l-.4 .2v.2M87.9 247.5l-.1 .1M87.9 248.2h.2l-.2 .1M87.9 248.2l-.2 .2M87.9 250.2l.2 .4M88 250.7l.6-.1z"/>
<path d="M88 247.9l-.4 .1v.2M88 248.5h.1M88 248.5l-.1-.3-.2 .3 .1 .1M88 248.5l-.2 .1M88 250.1l-.1 .1M88 250.1h.1M88 248.6l.1 .2M88.1 248.2l-.5 .2 .1 .1M88.1 250.6l-.1 .1M88.1 248.8h.1M88.1 248.8l-.3 .2M88.1 248.9l-.3 .2v.2"/>
<path d="M88.1 248.9l.1 .2M88.1 248.5l-.4 .3 .1 .2M88.1 248.5l-.4 .2-.1 .1h.1M88.2 249.1l.1 .1M88.2 249.1l-.3 .2M88.2 249.2l-.3 .2v.2l.3-.2M88.2 249.2v.2M88.2 250.7l.2-.1zM88.2 248.8l-.1 .1M88.2 248.8l-.5 .3 .1 .1M88.2 250.6v.1M88.2 249.4l.1 .1"/>
<path d="M88.2 249.6l.2 .2M88.2 249.6l-.3 .1 .1 .3M88.3 249.2h-.1M88.3 249.8l-.3 .1M88.3 249.2l-.5 .2 .1 .1M88.3 249.9l-.3 .2M88.3 249.9v.1M88.3 249.5l-.1 .1M88.3 249.5l-.5 .2 .1 .1M88.3 250l-.3 .1M88.3 250l.1 .1M88.3 250.6v.1"/>
<path d="M88.4 249.8l-.1 .1M88.4 249.8l-.5 .2 .1 .2M88.4 250.1l-.5 .1M88.4 250.1l.1 .4M88.5 250.5l-.4 .1M88.5 250.5l.1 .1M115.1 240.2l.7-.1zM115.3 240.2h.1M115.4 240.2h.2h-.1M115.4 240.2h-.1M115.5 240.2h.1M115.5 240.2h-.1"/>
<path d="M115.8 240.1h-.4l-.3 .1M127.4 247.2h.1M127.4 247.1v.1M127.7 247.1l-.2 .2M127.7 247.1l.1 .1M127.7 247.2l-.2 .2v.2M127.7 247.1v-.1h-.3v.3M127.7 247.2l.1 .2M127.8 247.4l.1 .1M127.8 247.4l-.3 .2M127.8 247.5l-.3 .2 .1 .2M127.8 247.5l.1 .3"/>
<path d="M127.8 247.2l-.4 .1-.1 .1 .2 .1M127.9 247.2h-.2M127.9 247.8h.1M127.9 247.9l.2 .2M127.9 247.8l-.3 .1M127.9 247.9l-.3 .2 .1 .1 .3-.1M127.9 247.5h-.1M127.9 247.5l-.4 .1-.1 .2h.1M128 248.2l-.3 .2v.2M128 248.2v.2M128 247.8l-.1 .1M128 248.4l-.3 .2"/>
<path d="M128 247.8l-.4 .1-.1 .2h.1M128 248.4h.1M128 248.5l-.3 .2 .1 .2M128 248.5l.1 .2M128.1 248.1l-.1 .1M128.1 248.7h.1M128.1 248.7l-.3 .2M128.1 248.1l-.5 .2 .1 .2M128.1 250.6v.4M128.1 251.1l.6-.1zM128.1 248.8l-.3 .2v.2M128.1 248.8v.3"/>
<path d="M128.1 248.4l-.1 .1M128.1 249.1h.2M128.1 249.1l-.3 .1M128.1 248.4l-.5 .2 .1 .2M128.1 251v.1M128.1 250.5v.1M128.2 249.1l-.3 .2v.3M128.2 249.1v.3M128.2 248.7l-.1 .1M128.2 249.4h.1M128.2 249.4l-.3 .1M128.2 248.7l-.5 .3 .1 .1"/>
<path d="M128.2 249.4l-.2 .2v.3M128.2 249.4l.1 .3M128.3 249.1h-.1M128.3 249.7h.1M128.3 249.7l-.3 .1M128.3 249.1l-.6 .2 .2 .1M128.3 251.1h.1M128.3 249.8l-.2 .1v.3l.2-.2M128.3 249.8v.2M128.3 251v.1M128.3 249.4h-.1M128.3 250h.2"/>
<path d="M128.3 249.4l-.5 .2 .2 .1M128.4 250.1l-.3 .1v.3M128.4 250.1v.2M128.4 251h.2l-.2 .1M128.4 251l-.1 .1M128.4 250.4h.1M128.4 249.7l-.1 .1M128.4 250.3h.2M128.4 249.7l-.5 .2 .1 .1M128.4 250.3v.1M128.4 250.4l-.3 .1M128.4 251v.1"/>
<path d="M128.4 250.4l.2 .1M128.5 250l-.1 .1M128.5 250l-.5 .3 .1 .1M128.5 250.4h-.1M128.6 250.3l-.2 .1M128.6 250.5l-.5 .1M128.6 250.3l-.1 .1M128.6 250.5v.4M128.6 250.9l-.5 .1M128.6 250.9l.1 .1M155.2 240.6l.7-.1zM155.2 240.1l.1 .4"/>
<path d="M155.3 240.5l-.1 .1M155.3 240l-.1 .1M155.6 240.6h.1M155.7 240.5l-.3 .1h.2M155.7 240.6h-.1M155.7 240.5v.1M155.7 240l-.5 .1M155.7 240l.1 .4M155.8 240.4l-.5 .1M155.8 240.4l.1 .1"/>
<circle cx="96.7" cy="217.6" r=".29"/>
<circle cx="96.7" cy="217.5" r=".23"/>
<circle cx="97.2" cy="217.3" r=".18"/>
<circle cx="102.5" cy="215.3" r=".23"/>
<circle cx="103.1" cy="215.1" r=".18"/>
<circle cx="110.2" cy="212.3" r=".3"/>
<circle cx="110.3" cy="212.3" r=".23"/>
<circle cx="111.4" cy="211.9" r=".25"/>
<circle cx="111.5" cy="210.5" r=".18"/>
</g>
<text font-size="4.8" x="8.7" y="11.3">ART. 326250 - Mesa de centro de un cajón y patas escandinavas.</text>
<g font-size="4.1">
<text x="151.2" y="58.7">izquierdo C, colocando a</text>
<text x="157.2" y="54.1">1</text>
<text x="162" y="54.1">Prepare el costado</text>
<text x="141.2" y="62.6">presión dos cajas para mini fix</text>
<text x="146.4" y="66.4">y la guía metálica mediante</text>
<text x="159" y="70.3">los tornillos varianta.</text>
<text x="142.1" y="81.9">con el separador, teniendo en</text>
<text x="146" y="78.1">Realice la misma operación</text>
<text x="151.9" y="85.8">cuenta que es simétrico.</text>
<text x="15.6" y="103.1">En el fondo coloque a presión 3 tarugos 6x30.</text>
<text x="14" y="110.8">Y en el costado derecho D 2 cajas para mini fix.</text>
<text x="18.9" y="134.5">En la tapa A atornille 6 pernos mini fix</text>
<text x="24.1" y="162.6">2</text>
<text x="25.6" y="167.3">esta en las perforaciones con caja minifix de los primeros mencionados. Luego ajuste las</text>
<text x="27.8" y="162.6">Unir los costados C - D y el separadores E a la tapa A introduciendo los pernos minifix de</text>
<text x="49.4" y="171.3">piezas girando 180 grados en sentido horario las cajas mini fix.</text>
<text x="31.9" y="273">Encastre el tarugo del fondo en la perforación libre de la tapa, y luego desde abajo los dos</text>
<text x="29.8" y="281">Por ultimo desde abajo ajuste por medio de 6 tornillos Allen de 5 cm el piso los costados y al</text>
<text x="94.5" y="277">tarugos con el piso B.</text>
<text x="104.5" y="285">separador.</text>
</g>
<text font-size="3.6" x="188.8" y="289.3">Pagina 1</text>
<g font-size="3.4">
<text x="41.2" y="47.2">C</text>
<text x="96.9" y="196.6">A</text>
<text x="68.1" y="215">C</text>
<text x="98.2" y="212.1">E</text>
<text x="136.4" y="213.6">D</text>
<text x="100.8" y="236.1">B</text>
</g>
</svg>
